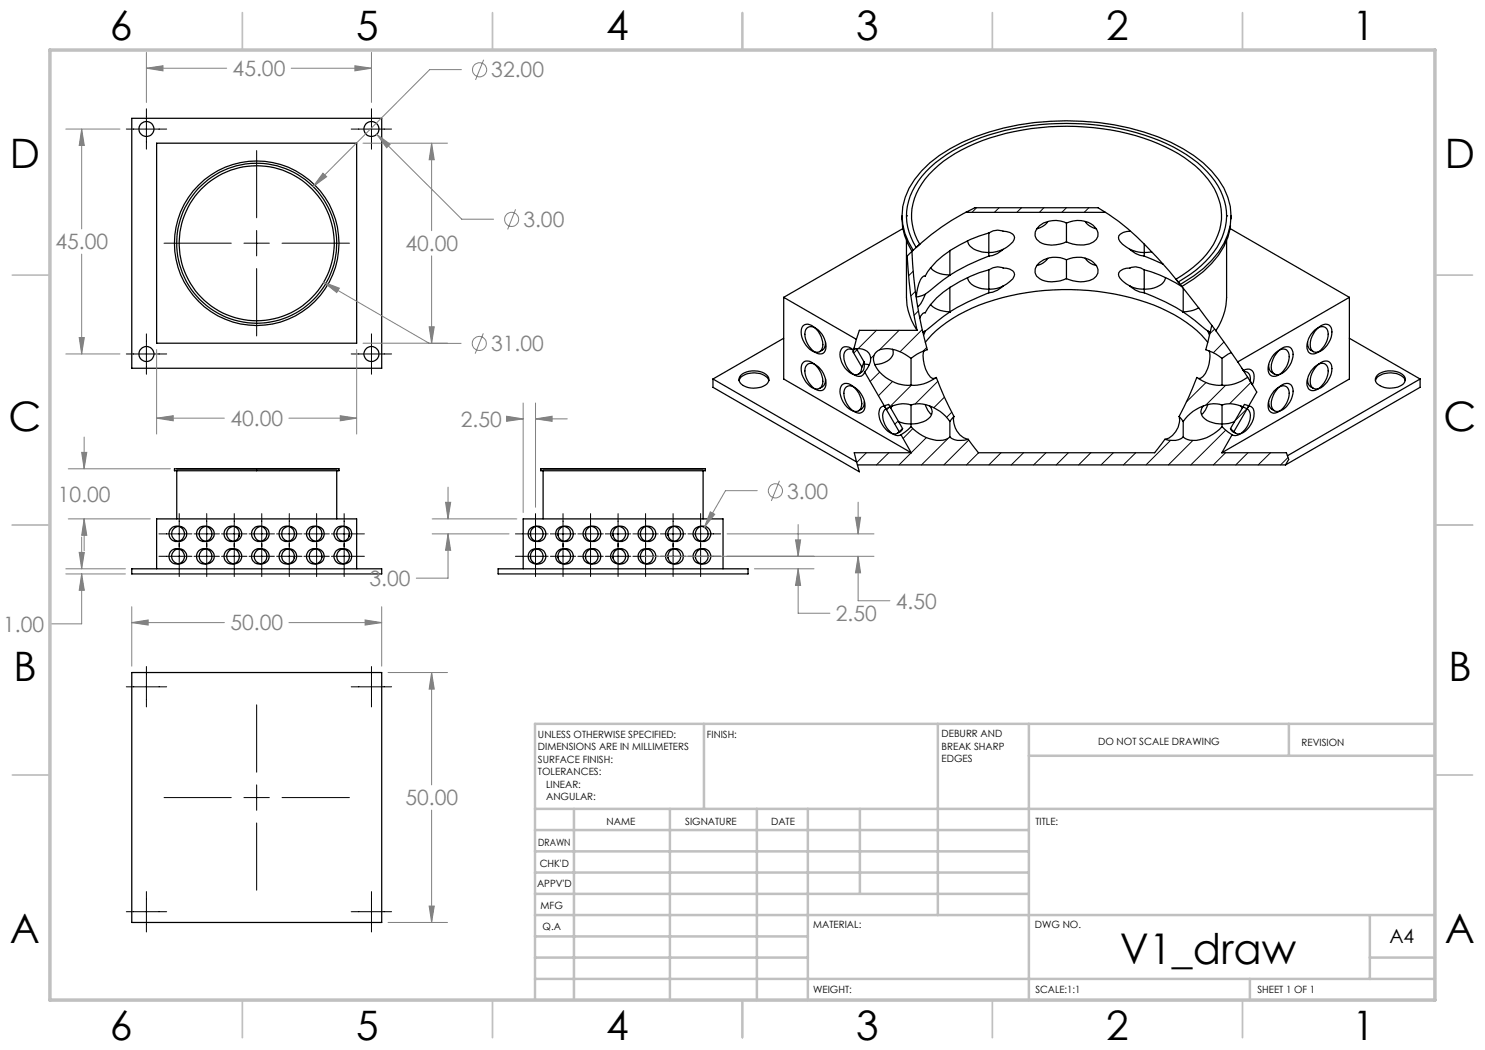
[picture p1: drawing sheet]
<svg xmlns="http://www.w3.org/2000/svg" width="297mm" height="210mm" viewBox="0 0 297 210" stroke-linecap="round" stroke-linejoin="round" font-family="sans-serif">
<g fill="none" stroke="#000" stroke-width=".25">
<path d="M26.4 23.7h49.9v50h-49.9zM31.3 28.6h40v40h-40zM186.1 33.4a34.6 34.6 0 0 1 16.5-7.7 50.9 50.9 0 0 1 32.1 3.7 20.7 20.7 0 0 1 9.4 8.8 11.5 11.5 0 0 1-2.1 13.2 23.1 23.1 0 0 1-6.3 5l-.5-.6a18 18 0 0 0 8.4-8.9 11.3 11.3 0 0 0-2.8-11.9 27.3 27.3 0 0 0-12.1-7.4 50.6 50.6 0 0 0-33.7 1.1 22.4 22.4 0 0 0-11.2 9 10.8 10.8 0 0 0 .1 11.2l-.7 .6a11.5 11.5 0 0 1 1.2-14.2zM156.7 59.5v16.3l25.5 14.7M156.7 59.5l14.6 8.4M180.4 43.2a11.6 11.6 0 0 0 2 7.1M180.6 45.7l-23.9 13.8M181.3 43.2h.1M181.3 48.1v11.4a11.8 11.8 0 0 0 2.1 6.6M182.4 50.3a86.1 86.1 0 0 0 3.1 19.6l-2.1 .9-1.2 .9M182.6 50.1l-1.2 1.1 .2 2.6a79.2 79.2 0 0 0 1.8 12.3M182.6 50.1a11.8 11.8 0 0 1 .3-14.2 25.9 25.9 0 0 1 12.1-8.5 53.2 53.2 0 0 1 39.2 1.1 22.4 22.4 0 0 1 10.6 9.1 12 12 0 0 1-2.5 14.5 26.7 26.7 0 0 1-6.3 4.8"/>
<path d="M182.6 50.1a46.7 46.7 0 0 1 12.4-8.6h24.6a48.2 48.2 0 0 1 11.9 10l4.5 5.4M182.6 50.1l-.2 .2M185 58.9l-.1 .3a3.9 3.9 0 0 1-1.3 2.1l-.1-.1M185 58.9l-1.7 .5M186.1 53.5a4.8 4.8 0 0 0 3.9 1.5M190 57.5a14.2 14.2 0 0 0-5 5.1v-.1a1.19 1.19 0 0 0-1 1.1M190 50.2a14.2 14.2 0 0 0-5 5 1.05 1.05 0 0 0-.9 .7 9.9 9.9 0 0 0-.8 3.4M190 55.1l-5 3.8M190 50.2v4.8M190 57.5v4.9M190 55v.1M190 55h.1"/>
<path d="M193.1 42.5h28M193.5 48.2a3.2 3.2 0 0 0 2.9 2.2l1.4 .1M193.5 55.5a3.1 3.1 0 0 0 2.9 2.2l1.4 .1M197.8 58.6a47.4 47.4 0 0 0-7.8 3.7M197.8 54a2.76 2.76 0 0 1 2.8-.4 2.05 2.05 0 0 1 2.3 1.3 2.7 2.7 0 0 1-1.6 1.9l-.7 .4M197.8 54a27.7 27.7 0 0 0-7.8 3.5M197.8 51.2a40.8 40.8 0 0 0-7.8 3.8M197.8 46.6a3 3 0 0 1 2.8-.4 2.16 2.16 0 0 1 2.3 1.3 2.82 2.82 0 0 1-1.6 2l-.7 .4M197.8 46.6a28.7 28.7 0 0 0-7.8 3.6M197.8 50.5v.7M197.8 57.8v.8M197.8 46.6v3.9"/>
<path d="M197.8 54v3.8M200.6 57.2a4.7 4.7 0 0 1-2.8 1.4M200.6 49.9a4.7 4.7 0 0 1-2.8 1.3M200.6 49.9a6.9 6.9 0 0 1-2.8 .6M200.6 57.2a5.7 5.7 0 0 1-2.8 .6M209.5 44.3a3.8 3.8 0 0 1-2.1 1.5M209.5 51.7l-.2 .3a3.6 3.6 0 0 1-1.9 1.1M213.3 52a4.7 4.7 0 0 1 6.2 1.5 1.88 1.88 0 0 1-1.6 2.6 7 7 0 0 1-4.6-.4M213.3 52a5 5 0 0 0-5.9 1.1 2 2 0 0 0 1.6 3.1 7.2 7.2 0 0 0 4.3-.5M213.3 44.6a4.9 4.9 0 0 1 6 1.2 1.79 1.79 0 0 1-.6 2.6 6.2 6.2 0 0 1-5.4 0M213.3 44.6a5 5 0 0 0-5.9 1.1 2.01 2.01 0 0 0 1.6 3.2 6.9 6.9 0 0 0 4.3-.5M213.3 44.6v3.8"/>
<path d="M213.3 52v3.7M217 44.3h.1a3.8 3.8 0 0 0 2.2 1.5M217 51.6l.3 .4a3.6 3.6 0 0 0 2 1.1M226 57.2a4.6 4.6 0 0 0 2.8 1.4M226 46.2a2.67 2.67 0 0 0-2.2 1 1.51 1.51 0 0 0 .7 1.7l1.5 1M226 49.9a4.6 4.6 0 0 0 2.8 1.3M226 49.9a6.9 6.9 0 0 0 2.8 .6M226 57.2a5.7 5.7 0 0 0 2.8 .6M228.8 54a26 26 0 0 1 7.6 3.4M228.8 54a2.76 2.76 0 0 0-2.8-.4 2.11 2.11 0 0 0-2.3 1.2 2.75 2.75 0 0 0 1.5 2l.8 .4M228.8 58.6a41.8 41.8 0 0 1 7.7 3.7M228.8 51.2l3.8 1.6"/>
<path d="M228.8 50.5v.7M228.8 57.8v.8M228.8 48.8v1.7M228.8 54v3.8M230.3 50.4l-1.5 .1M233.1 55.5a3.1 3.1 0 0 1-2.9 2.2l-1.4 .1M235.7 56.4l.2 .2M236.2 57.1l7 9M236.6 57.6v4.8M245.3 43.2h.1M245.3 48.1v11.4a12.1 12.1 0 0 1-2.1 6.6M246 45.7l23.9 13.8"/>
<path d="M246.1 45.1a14.3 14.3 0 0 1-5.4 9.2l-4.3 3-.4-.4M246.2 43.2v.6M269.9 59.5v16.3l-25.5 14.7M269.9 59.5l-22.4 12.9M142.6 75.8l28.7 16.6M142.6 75.8v1.7l29.3 16.9-.6-2M147.8 76.1a2.52 2.52 0 0 1 2.6-1.5 3.4 3.4 0 0 1 3.3 1.3l.1 .2M148.2 75.1a4.2 4.2 0 0 1 5.3 .1 1.26 1.26 0 0 1-.8 2 4.2 4.2 0 0 1-4.6-.6 1.07 1.07 0 0 1 .1-1.5zM156.7 67.7l-14.1 8.1M160.6 65.2a1.57 1.57 0 0 1 2.2 .2 4.2 4.2 0 0 1 1.6 4.4 1.27 1.27 0 0 1-2 .4 4.4 4.4 0 0 1-2-4.7zM160.6 72.6a1.6 1.6 0 0 1 2.2 .2 4.2 4.2 0 0 1 1.6 4.3 1.3 1.3 0 0 1-2 .4 4.5 4.5 0 0 1-2-4.6zM161.3 65.7a1.61 1.61 0 0 1 2.4 .3 3.9 3.9 0 0 1 1.2 4.4 1.39 1.39 0 0 1-2 0 4.2 4.2 0 0 1-1.8-4.4z"/>
<path d="M161.5 72.8a2.35 2.35 0 0 1 2.9 1.4 3.4 3.4 0 0 1 .5 3.5 1.8 1.8 0 0 1-2.7-.7 3.6 3.6 0 0 1-.9-3.9zM165.1 68.5v.1a1.69 1.69 0 0 1-1.2 1.7M165.1 75.8v.1a1.69 1.69 0 0 1-1.2 1.8M168.3 77a1.78 1.78 0 0 1 2.7 .6 4.1 4.1 0 0 1 1.2 4 1.29 1.29 0 0 1-2 .4 4.3 4.3 0 0 1-2-4.6zM169.1 77.6a1.35 1.35 0 0 1 2 0 4.3 4.3 0 0 1 1.8 4.3 1.34 1.34 0 0 1-2.2 .3 4.3 4.3 0 0 1-1.8-4.3zM170.7 70a1.67 1.67 0 0 0-2.4-.3 3.6 3.6 0 0 0 1 4.3 1.93 1.93 0 0 0 2.7 .6l.4-1.2M170.7 70a1.27 1.27 0 0 0-1.4 0 1.27 1.27 0 0 0-.5 1.4 4.2 4.2 0 0 0 2.8 3.9 1.1 1.1 0 0 0 1.3-.9M170.7 70l-.1 .4 1.8 3M170.7 69.8a2.94 2.94 0 0 1 3.3 1.1 2.87 2.87 0 0 1-.6 3l-.5 .5M171.2 69.7l.1 .1M171.3 67.9l-.6 2.1M171.3 69.8l-.5-.1-.1 .3"/>
<path d="M171.3 69.8l1.5 2.5M172.8 72.3l-.4 1.1M172.8 72.3a1.84 1.84 0 0 1-1.1 2.5M172.8 72.8l1.1 .1M172.9 74.4l6.9 12M178.5 69.8a2.08 2.08 0 0 1-1.6 2.7l-2 .4M182.2 77a7.3 7.3 0 0 0 5.1-1.5l1.6 4 1.9 3.8M182.2 71.7a7.1 7.1 0 0 0-6.2-1.8 2.08 2.08 0 0 0-1 3.1 7.9 7.9 0 0 0 7.2 4M182.2 71.7v5.3M183.4 66.1h-11.5l-.6 1.8M184.8 70.2a6 6 0 0 0 1.5 5.4l.7 .1M185 66.2l-.3 .8"/>
<path d="M185 66.2l-.5 .2M185.1 68.5a27.1 27.1 0 0 1 13.8-8.5 50.4 50.4 0 0 1 33.3 1.6 24.5 24.5 0 0 1 9.3 6.9M186.1 60.9a5 5 0 0 0 3.9 1.5M190 62.4l-5 3.8M190 62.4h.1M190 62.3v.1M236.5 62.3l.1 .1M236.6 62.4l5 3.8M236.6 62.4h.1M239.7 61.6l-1.1 .5-2 .3M241.6 66.2l.3 .8M241.6 66.2l.5 .2"/>
<path d="M241.8 70.2a6.3 6.3 0 0 1-1.2 5.1l-.5 .4h-.4M242.4 65.1l-1.2 4.8 2 .9 1.2 .9M243.2 66.1l4.3 6.3M244.4 77a7.3 7.3 0 0 1-5-1.5l-1.7 4-1.9 3.8M244.4 71.7v5.3M246.3 70.5l-1.9 1.2M247.5 72.4l1.3 1.9a1.42 1.42 0 0 1 1.2 1.9l1.4 2.2-4.6 8M248.7 74.1a1.32 1.32 0 0 1 1.5-.1 1.32 1.32 0 0 1 .6 1.4l-.3 1.5zM249.6 75.5a7.8 7.8 0 0 1-5.2 1.5M253.8 72.9l-.1 .2a1.69 1.69 0 0 0 1.2 1.7M254.8 78.2l.8-.6a1.33 1.33 0 0 1 1.5-.3 1.33 1.33 0 0 1 .7 1.4 4.2 4.2 0 0 1-3 3.9 1.44 1.44 0 0 1-1.2-2l.3-1zM255.2 70.5a1.61 1.61 0 0 1 2.3-.3 3.8 3.8 0 0 1-1.2 4.4 1.69 1.69 0 0 1-2.4 .3 3.8 3.8 0 0 1 1.3-4.4z"/>
<path d="M255.6 70.3a1.91 1.91 0 0 1 2.7-.6 3.6 3.6 0 0 1-1 4.3 1.93 1.93 0 0 1-2.7 .6 3.3 3.3 0 0 1 .6-3.8zM255.6 77.6a1.91 1.91 0 0 1 2.7-.6 3.7 3.7 0 0 1-1 4.3 2.18 2.18 0 0 1-2.4 .9 2.28 2.28 0 0 1-.3-3.1zM261.5 75.8v.1a1.69 1.69 0 0 0 1.2 1.8M261.5 68.4v.2a1.69 1.69 0 0 0 1.2 1.7M262.9 73.4a1.64 1.64 0 0 1 2.4-.3 3.9 3.9 0 0 1-1.6 4.6 1.41 1.41 0 0 1-1.8 .2 1.41 1.41 0 0 1-.5-1.7l.5-1.5zM262.9 66a1.69 1.69 0 0 1 2.4-.3 3.9 3.9 0 0 1-1.6 4.7 1.33 1.33 0 0 1-1.6 .3 1.33 1.33 0 0 1-.7-1.4l.3-1.5 .5-1zM263.4 73.2a1.87 1.87 0 0 1 2.6-.6 3.6 3.6 0 0 1-1 4.2 1.91 1.91 0 0 1-2.6 .7 3.6 3.6 0 0 1 1-4.3zM263.4 65.8a1.87 1.87 0 0 1 2.6-.6 3.6 3.6 0 0 1-1 4.3 1.86 1.86 0 0 1-2.6 .6 3.6 3.6 0 0 1 1-4.3zM269.9 67.7l14.1 8.1M275.1 76.1a2.51 2.51 0 0 1 2.5-1.5 3.4 3.4 0 0 1 3.4 1.3l.1 .2M275.4 75.1a4.2 4.2 0 0 1 5.4 .1 1.31 1.31 0 0 1-.8 2 4 4 0 0 1-4.9-.9 1.15 1.15 0 0 1 .3-1.2zM284 75.8l-26.5 15.3"/>
<path d="M284 75.8v1.7l-26.9 15.5M34.9 93.8h32.9v.3h-32.9zM35.3 93.8h16M35.3 94.1v9.7M51.3 93.8h16M67.3 94.1v9.7M108.2 93.8h32.9v.3h-32.9zM108.6 93.8h32M108.6 94.1v9.7M140.6 94.1v9.7M171.5 93h85.6M172.9 80.3v.2a1.59 1.59 0 0 1-1.2 1.7"/>
<path d="M178.5 81.2l-.3 .4M179.7 84.3l1.2 .4 1.3 .1M180.2 87l2 3.5M180.5 85.7l-2.8-4.8a2.1 2.1 0 0 0-1.8 .9 4.3 4.3 0 0 0 2.9 5h.4l.6-.4M180.5 85.7a1.29 1.29 0 0 1-1 .9M180.5 85.7l-.7 .7M182.2 85.3l-2 1.7M182.2 85.3a7.4 7.4 0 0 0 6.9 2.6l.9-.5M182.2 81a6.7 6.7 0 0 1 6.4 1.8l1.4 1.5M182.2 81a6 6 0 0 0-5.3 1 3.6 3.6 0 0 0 1.1 4.3 1.83 1.83 0 0 0 2.2 .7M182.2 84.8v.5M182.2 81v3.8"/>
<path d="M182.2 90.5h-11.3l.4 1.9M185.1 81a3.6 3.6 0 0 0 1.2 1.9M185.9 81.2a1.59 1.59 0 0 1-.3 2.6l-1.5 .7-1.9 .3M190 87.4a3.8 3.8 0 0 0 3.6 .5M190 84.3v3.1M190.8 83.3a4 4 0 0 0 2.8 4.6M190.8 83.3l-.8 1M193.6 87.9l2.1 2.6h35.2l2.1-2.6M235.8 83.3a4 4 0 0 1-2.8 4.6M235.8 83.3l.8 1M236.6 87.4a3.8 3.8 0 0 1-3.6 .5M236.6 84.3v3.1"/>
<path d="M240.7 81.2a1.63 1.63 0 0 0 .3 2.6l1.5 .7 1.9 .3M241.5 81a3.5 3.5 0 0 1-1.2 1.9M244.4 90.5h12.9l.2 .6M244.4 85.3a7.4 7.4 0 0 1-6.9 2.6l-.9-.5M244.4 85.3l2 1.7M244.4 81a6 6 0 0 1 5.3 1 3.6 3.6 0 0 1-1.1 4.3 1.83 1.83 0 0 1-2.2 .7M244.4 81a6.9 6.9 0 0 0-6.9 2.2l-.9 1.1M244.4 84.8v.5M244.4 81v3.8M246.1 85.7l2.8-4.8a2.1 2.1 0 0 1 1.8 .9 4.3 4.3 0 0 1-2.9 5h-.4l-.6-.4M246.1 85.7a1.29 1.29 0 0 0 1 .9M246.1 85.7l.7 .7"/>
<path d="M246.4 87l-2 3.5M246.9 84.3l-1.2 .4-1.3 .1M248.1 81.2l.4 .4M253.8 80.3l-.1 .2a1.68 1.68 0 0 0 1.2 1.7M257.5 91.1l.2 .8-.6 1.1M26.4 113.8h49.9v1h-49.9zM31.3 113.8v-10h40v10M47.9 106.8l-.1 .5M58.9 111.3l-.1 .3M64.4 111.3l-.1 .3M69.9 106.8l-.1 .5M99.6 113.8h50v1h-50z"/>
<path d="M104.6 113.8v-10h40v10M106.1 111.3v.3M106.1 106.8v.3M111.6 106.8v.3M111.6 111.3v.3M117.1 106.8v.3M117.1 111.3v.3M122.6 106.8v.3M122.6 111.3v.3M128.1 106.8v.3M128.1 111.3v.3M133.6 106.8v.3"/>
<path d="M133.6 111.3v.3M139.1 106.8v.3M139.1 111.3v.3M26.4 134.5h49.9v50h-49.9z"/>
<circle cx="29.3" cy="25.8" r="1.5"/>
<circle cx="74.3" cy="25.8" r="1.5"/>
<circle cx="51.3" cy="48.7" r="15.5"/>
<circle cx="51.3" cy="48.7" r="16"/>
<circle cx="51.4" cy="48.7" r="16.5"/>
<circle cx="29.3" cy="70.8" r="1.5"/>
<circle cx="74.3" cy="70.8" r="1.5"/>
<circle cx="35.3" cy="106.8" r="1.55"/>
<circle cx="35.3" cy="111.3" r="1.55"/>
<circle cx="35.8" cy="111.3" r="1.51"/>
<circle cx="35.8" cy="106.8" r="1.51"/>
<circle cx="40.8" cy="106.8" r="1.54"/>
<circle cx="40.8" cy="111.3" r="1.54"/>
<circle cx="41.3" cy="111.3" r="1.5"/>
<circle cx="41.3" cy="106.8" r="1.5"/>
<circle cx="46.3" cy="106.8" r="1.54"/>
<circle cx="46.3" cy="111.3" r="1.54"/>
<circle cx="46.8" cy="111.3" r="1.5"/>
<circle cx="46.8" cy="106.8" r="1.5"/>
<circle cx="51.8" cy="106.8" r="1.54"/>
<circle cx="51.8" cy="111.3" r="1.54"/>
<circle cx="52.3" cy="111.3" r="1.5"/>
<circle cx="52.3" cy="106.8" r="1.5"/>
<circle cx="57.3" cy="106.8" r="1.54"/>
<circle cx="57.3" cy="111.3" r="1.54"/>
<circle cx="57.8" cy="111.3" r="1.5"/>
<circle cx="57.8" cy="106.8" r="1.5"/>
<circle cx="62.8" cy="106.8" r="1.54"/>
<circle cx="62.8" cy="111.3" r="1.54"/>
<circle cx="63.3" cy="111.3" r="1.5"/>
<circle cx="63.3" cy="106.8" r="1.5"/>
<circle cx="68.3" cy="111.3" r="1.55"/>
<circle cx="68.3" cy="106.8" r="1.55"/>
<circle cx="68.8" cy="111.3" r="1.5"/>
<circle cx="68.8" cy="106.8" r="1.5"/>
<circle cx="107.1" cy="111.3" r="1.5"/>
<circle cx="107.1" cy="106.8" r="1.5"/>
<circle cx="107.6" cy="106.8" r="1.54"/>
<circle cx="107.6" cy="111.3" r="1.54"/>
<circle cx="112.6" cy="111.3" r="1.5"/>
<circle cx="112.6" cy="106.8" r="1.5"/>
<circle cx="113.1" cy="106.8" r="1.54"/>
<circle cx="113.1" cy="111.3" r="1.54"/>
<circle cx="118.1" cy="111.3" r="1.5"/>
<circle cx="118.1" cy="106.8" r="1.5"/>
<circle cx="118.6" cy="106.8" r="1.54"/>
<circle cx="118.6" cy="111.3" r="1.54"/>
<circle cx="123.6" cy="111.3" r="1.5"/>
<circle cx="123.6" cy="106.8" r="1.5"/>
<circle cx="124.1" cy="106.8" r="1.54"/>
<circle cx="124.1" cy="111.3" r="1.54"/>
<circle cx="129.1" cy="111.3" r="1.51"/>
<circle cx="129.1" cy="106.8" r="1.51"/>
<circle cx="129.6" cy="106.8" r="1.54"/>
<circle cx="129.6" cy="111.3" r="1.54"/>
<circle cx="134.6" cy="111.3" r="1.51"/>
<circle cx="134.6" cy="106.8" r="1.51"/>
<circle cx="135.1" cy="111.3" r="1.55"/>
<circle cx="135.1" cy="106.8" r="1.55"/>
<circle cx="140.1" cy="111.3" r="1.5"/>
<circle cx="140.1" cy="106.8" r="1.5"/>
<circle cx="140.6" cy="111.3" r="1.55"/>
<circle cx="140.6" cy="106.8" r="1.55"/>
</g>
<g fill="none" stroke="#000" stroke-width=".2">
<path d="M25.3 25.8h8M29.3 21.8v8M51.3 30.1v13.5M70.2 25.8h8.1M74.3 21.8v8M32.8 48.6h13.4M48.8 48.6h5.1M51.3 46.1v5.1M51.3 53.7v13.5M56.4 48.6h13.5M182.6 54.2l-.9 1M183.1 58.3l-.9 .9"/>
<path d="M195.3 41.5l-.9 1M199.8 41.5l-.9 1M204.3 41.5l-.9 1M208.8 41.5l-.9 1M213.3 41.5l-.9 1M217.8 41.5l-.9 1M25.3 70.8h8M29.3 66.8v8.1M70.2 70.8h8.1M74.3 66.8v8.1M171.4 69.9l-.7 .7M174.8 71l-.7 .7"/>
<path d="M175.3 66.1l-3.7 3.6M175.9 74.4l-1.9 1.9M178.5 76.3l-2.8 2.9M179.8 66.1l-3.9 3.9M182.3 77l-5 5M183.7 62.2l-.9 .9M184.4 65.9l-4.4 4.4M185.3 69.5l-.7 .8M187.6 76.3l-4.6 4.5M188.9 79.4l-2.1 2.2M241.2 76.5l-4 3.9M242.9 65.8l-.9 .9"/>
<path d="M244.8 68.4l-2.1 2.1M245.1 77.1l-3.9 3.9M250.2 76.5l-4.3 4.2M173.3 90.5l-2 2M177.8 90.5l-2.5 2.5M179.6 84.2l-.6 .6M182.6 85.7l-2 2M185.3 87.5l-5.5 5.5M189.6 87.7l-5.3 5.3M190.4 82.4l-1.1 1.1M193.7 88l-4.9 5M195.7 90.5l-2.4 2.5"/>
<path d="M200.2 90.5l-2.4 2.5M204.7 90.5l-2.5 2.5M209.2 90.5l-2.5 2.5M213.7 90.5l-2.5 2.5M218.2 90.5l-2.5 2.5M222.7 90.5l-2.5 2.5M227.2 90.5l-2.5 2.5M234.1 88.1l-4.9 4.9M238.6 88.1l-4.9 4.9M245.1 90.5l-2.4 2.5M245.1 86l-6.9 7M249.4 81.8l-2.4 2.4"/>
<path d="M249.6 90.5l-2.4 2.5M254.1 90.5l-2.5 2.5M257.6 91.5l-1.5 1.5M31.8 106.8h6.6M31.8 111.3h6.6M35.8 102.7v12.6M38.8 106.8h5.1M38.8 111.3h5.1M41.3 102.7v12.6M44.3 106.8h5.1M44.3 111.3h5.1M46.8 102.7v12.6"/>
<path d="M49.8 106.8h5.1M49.8 111.3h5.1M52.4 102.7v12.6M55.3 106.8h5.1M55.3 111.3h5.1M57.9 102.7v12.6M60.8 106.8h5.1M60.8 111.3h5.1M63.3 102.7v12.6M66.3 106.8h6.6M66.3 111.3h6.6M68.8 102.7v12.6"/>
<path d="M103.1 106.8h6.5M103.1 111.3h6.5M107.1 102.7v12.6M110.1 106.8h5M110.1 111.3h5M112.6 102.7v12.6M115.6 106.8h5M115.6 111.3h5M118.1 102.7v12.6M121.1 106.8h5.1M121.1 111.3h5.1M123.6 102.7v12.6"/>
<path d="M126.6 106.8h5.1M126.6 111.3h5.1M129.1 102.7v12.6M132.1 106.8h5.1M132.1 111.3h5.1M134.6 102.7v12.6M137.6 106.8h6.5M137.6 111.3h6.5M140.1 102.7v12.6M25.3 137.4h8M29.3 133.3v8.1M70.2 137.4h8.1"/>
<path d="M74.3 133.3v8.1M32.8 159.5h13.4M48.8 159.5h5.1M51.3 141v13.4M51.3 157v5.1M56.4 159.5h13.5M29.3 178.3v8.1M51.3 164.6v13.4M74.3 178.3v8.1M25.3 182.3h8M70.2 182.3h8.1"/>
</g>
<g fill="none" stroke="#808080" stroke-width=".2">
<path d="M29.3 13.6l3.3-.4v1zM29.3 10.5v10M29.3 13.6h16M58.2 13.6h16.1M71 13.2l3.3 .4-3.3 .6zM74.3 10.5v10M92.3 13.9h-6.4l-23.3 23.4M96.7 12l-1.6 4M13.2 25.8h10.8M16.3 25.8l.6 3.3h-1.1zM16.3 25.8v20M64.6 34.6l.7 .7-2.7 2z"/>
<path d="M72.6 28.6h16.9M75.4 26.9l2.6 1.9-.7 .8zM75.4 26.9l17 16.9h6.3M86.3 28.6l.6 3.4h-1.1zM86.3 28.6v17.5M16.3 50.8v20M64.7 56.4l3.2 1.2-.6 .9zM64.7 56.4l21.2 12.3h6.3M86.3 51.2v17.4M103.1 41.9l-1.6 4M13.2 70.8h10.8M15.8 67.5h1.1l-.6 3.3z"/>
<path d="M31.3 69.9v16.9M71.3 69.9v16.9M72.6 68.6h16.9M85.8 65.4h1.1l-.6 3.2zM96.7 66.7l-1.7 4M13.7 93.8h20.4M16.3 90.5h1.1l-.6 3.3zM16.8 87.4v6.4M31.3 83.6l3.3-.5v1.1zM31.3 83.6h13.6M57.8 83.6h13.5M68.1 83.1l3.2 .5-3.2 .6z"/>
<path d="M89.6 97.4v6.4M101.3 83.2l3.3 .6-3.3 .5zM101.5 83.8h3.1M104.6 80.6v21.9M107.1 83.8l3.3-.6v1.1zM107.1 80.6v20.9M107.1 83.8h6.4M151.4 98.1h-6.3l-4.2 7.4M155.9 96.2l-1.6 4M13.2 113.8h11.9M13.2 114.8h11.9M13.7 103.8h16.4"/>
<path d="M15.8 110.5h1.1l-.6 3.3zM16.3 114.8l.6 3.3h-1.1zM16.3 114.8v10h-6.3M16.3 107.4v6.4M16.8 103.8l.6 3.3h-1.1zM16.8 103.8v6.3M86.4 103.8h17M86.4 106.8h15.4M89.1 100.5h1l-.5 3.3zM89.6 106.8l.5 3.3h-1zM89.6 106.8v8.8h-6.3M128.9 111.3h45.9"/>
<path d="M142.1 102.4l.8 .5-2 2.6zM145.4 106.8h29.4M150.9 113.8h11.9M159.1 108h1l-.5 3.3zM159.6 113.8l.5 3.3h-1zM159.6 113.8v8.9h6.4M159.6 104.9v6.4M171.1 103.5h1l-.5 3.3zM171.6 111.3l.5 3.3h-1zM171.6 111.3v8.8h6.4M171.6 100.4v6.4M26.4 124.5l3.2-.5v1z"/>
<path d="M26.4 121.3v11.9M26.4 124.5h18.5M57.8 124.5h18.5M73 124l3.3 .5-3.3 .5zM76.3 121.3v11.9M77.6 134.5h11.9M86.3 134.5l.6 3.3h-1.1zM86.3 134.5v22.5M86.3 162v22.5M77.6 184.5h11.9M85.8 181.2h1.1l-.6 3.3z"/>
<circle cx="95.9" cy="14" r="1.41"/>
<circle cx="102.3" cy="43.9" r="1.41"/>
<circle cx="95.9" cy="68.7" r="1.4"/>
<circle cx="155.1" cy="98.2" r="1.41"/>
</g>
<g fill="none" stroke="#c0c0c0" stroke-width=".35">
<path d="M48.5 2.5v7.5M98.5 2.5v7.5M148.5 2.5v7.5M198.5 2.5v7.5M248.5 2.5v7.5M2.5 55h7.5M287 55h7.5M2.5 105h7.5M287 105h7.5M2.5 155h7.5M287 155h7.5M48.5 200v7.5"/>
<path d="M98.5 200v7.5M148.5 200v7.5M198.5 200v7.5M248.5 200v7.5"/>
</g>
<g fill="none" stroke="#c0c0c0" stroke-width=".5">
<path d="M140.8 144.8v17M187.6 144.8v38.2M205.8 144.8v55.2M205.8 151.2h81.2M257.8 144.8v6.4M287 144.8h-180v55.2M107 161.8h180M107 178.8h98.8M107 174.5h98.8M107 170.3h98.8M107 166h98.8M114.8 161.8v38.2"/>
<path d="M134 161.8v38.2M151.4 161.8v38.2M161.6 161.8v38.2M172 161.8v17M107 195.8h180M107 191.5h54.6M107 187.3h54.6M107 183h180M250 195.8v4.2M274 191.5h13M274 183v12.8"/>
</g>
<path d="M10 10h277v190h-277z" fill="none" stroke="#c0c0c0" stroke-width=".7"/>
<path d="M16.3 90.5h1.1l-.6 3.3zM16.8 103.8l.6 3.3h-1.1zM15.8 110.5h1.1l-.6 3.3zM16.3 114.8l.6 3.3h-1.1zM75.4 26.9l1.9 2.7 .7-.8zM31.3 83.6l3.3-.5v1.1zM68.1 83.1l3.2 .5-3.2 .6zM86.3 28.6l.6 3.4h-1.1zM85.8 65.4h1.1l-.6 3.2zM16.3 25.8l.6 3.3h-1.1zM15.8 67.5h1.1l-.6 3.3zM29.3 13.6l3.3-.4v1zM71 13.2l3.3 .4-3.3 .6zM64.6 34.6l-2 2.7 2.7-2zM64.7 56.4l2.6 2.1 .6-.9zM73 124l3.3 .5-3.3 .5zM26.4 124.5l3.2-.5v1zM86.3 134.5l.6 3.3h-1.1zM85.8 181.2h1.1l-.6 3.3zM142.1 102.4l-1.2 3.1 2-2.6zM107.1 83.8l3.3-.6v1.1zM101.3 83.2l3.3 .6-3.3 .5zM89.6 106.8l.5 3.3h-1zM89.1 100.5h1l-.5 3.3zM171.6 111.3l.5 3.3h-1zM171.1 103.5h1l-.5 3.3zM159.6 113.8l.5 3.3h-1zM159.1 108h1l-.5 3.3z" fill="#808080"/>
<text font-size="8.5" x="224" y="192.7">V1_draw</text>
<g font-size="8.1">
<text x="22" y="8">6</text>
<text x="71.2" y="8">5</text>
<text x="121.2" y="8">4</text>
<text x="171.2" y="8">3</text>
<text x="221.2" y="8">2</text>
<text x="270.5" y="8">1</text>
<text x="2" y="33.6">D</text>
<text x="289" y="33.6">D</text>
<text x="1.7" y="86.1">C</text>
<text x="288.7" y="86.1">C</text>
<text x="2.7" y="136.1">B</text>
<text x="289.7" y="136.1">B</text>
<text x="2" y="188.6">A</text>
<text x="289" y="188.6">A</text>
<text x="22" y="208">6</text>
<text x="71.2" y="208">5</text>
<text x="121.2" y="208">4</text>
<text x="171.2" y="208">3</text>
<text x="221.2" y="208">2</text>
<text x="270.5" y="208">1</text>
</g>
<g font-size="4.2" fill="#808080">
<text x="46.5" y="15.2">45.00</text>
<text x="98.3" y="15.5">32.00</text>
<text x="104.7" y="45.4">3.00</text>
<text x="11.1" y="49.9">45.00</text>
<text x="81.1" y="50.2">40.00</text>
<text x="98.2" y="70.2">31.00</text>
<text x="46.1" y="85.2">40.00</text>
<text x="92.2" y="85.3">2.50</text>
<text x="11.6" y="100.4">10.00</text>
<text x="157.4" y="99.7">3.00</text>
<text x="73.9" y="117.2">3.00</text>
<text x="167.2" y="124.2">2.50</text>
<text x="179.2" y="121.7">4.50</text>
<text x=".6" y="126.4">1.00</text>
<text x="46.1" y="126.1">50.00</text>
<text x="81.1" y="161.1">50.00</text>
</g>
<text font-size="3.9" x="277.9" y="188.5">A4</text>
<g font-size="2">
<text x="107.6" y="147.6">UNLESS OTHERWISE SPECIFIED:</text>
<text x="141.4" y="147.6">FINISH:</text>
<text x="188.3" y="147.5">DEBURR AND</text>
<text x="188.3" y="150">BREAK SHARP</text>
<text x="219.6" y="149">DO NOT SCALE DRAWING</text>
<text x="260.3" y="149.2">REVISION</text>
<text x="107.6" y="150.1">DIMENSIONS ARE IN MILLIMETERS</text>
<text x="107.6" y="152.6">SURFACE FINISH:</text>
<text x="107.6" y="155.1">TOLERANCES:</text>
<text x="188.3" y="152.5">EDGES</text>
<text x="109.2" y="157.6">LINEAR:</text>
<text x="109.2" y="160.1">ANGULAR:</text>
<text x="121.3" y="165">NAME</text>
<text x="137" y="164.9">SIGNATURE</text>
<text x="154.2" y="164.9">DATE</text>
<text x="207.1" y="164.9">TITLE:</text>
<text x="107.6" y="169.1">DRAWN</text>
<text x="107.9" y="173.3">CHK'D</text>
<text x="107.4" y="177.4">APPV'D</text>
<text x="108.1" y="181.8">MFG</text>
<text x="108.5" y="186">Q.A</text>
<text x="162.6" y="185.5">MATERIAL:</text>
<text x="207" y="185.5">DWG NO.</text>
<text x="162.6" y="198.5">WEIGHT:</text>
<text x="207.1" y="198.6">SCALE:1:1</text>
<text x="251.5" y="198.6">SHEET 1 OF 1</text>
</g>
</svg>
